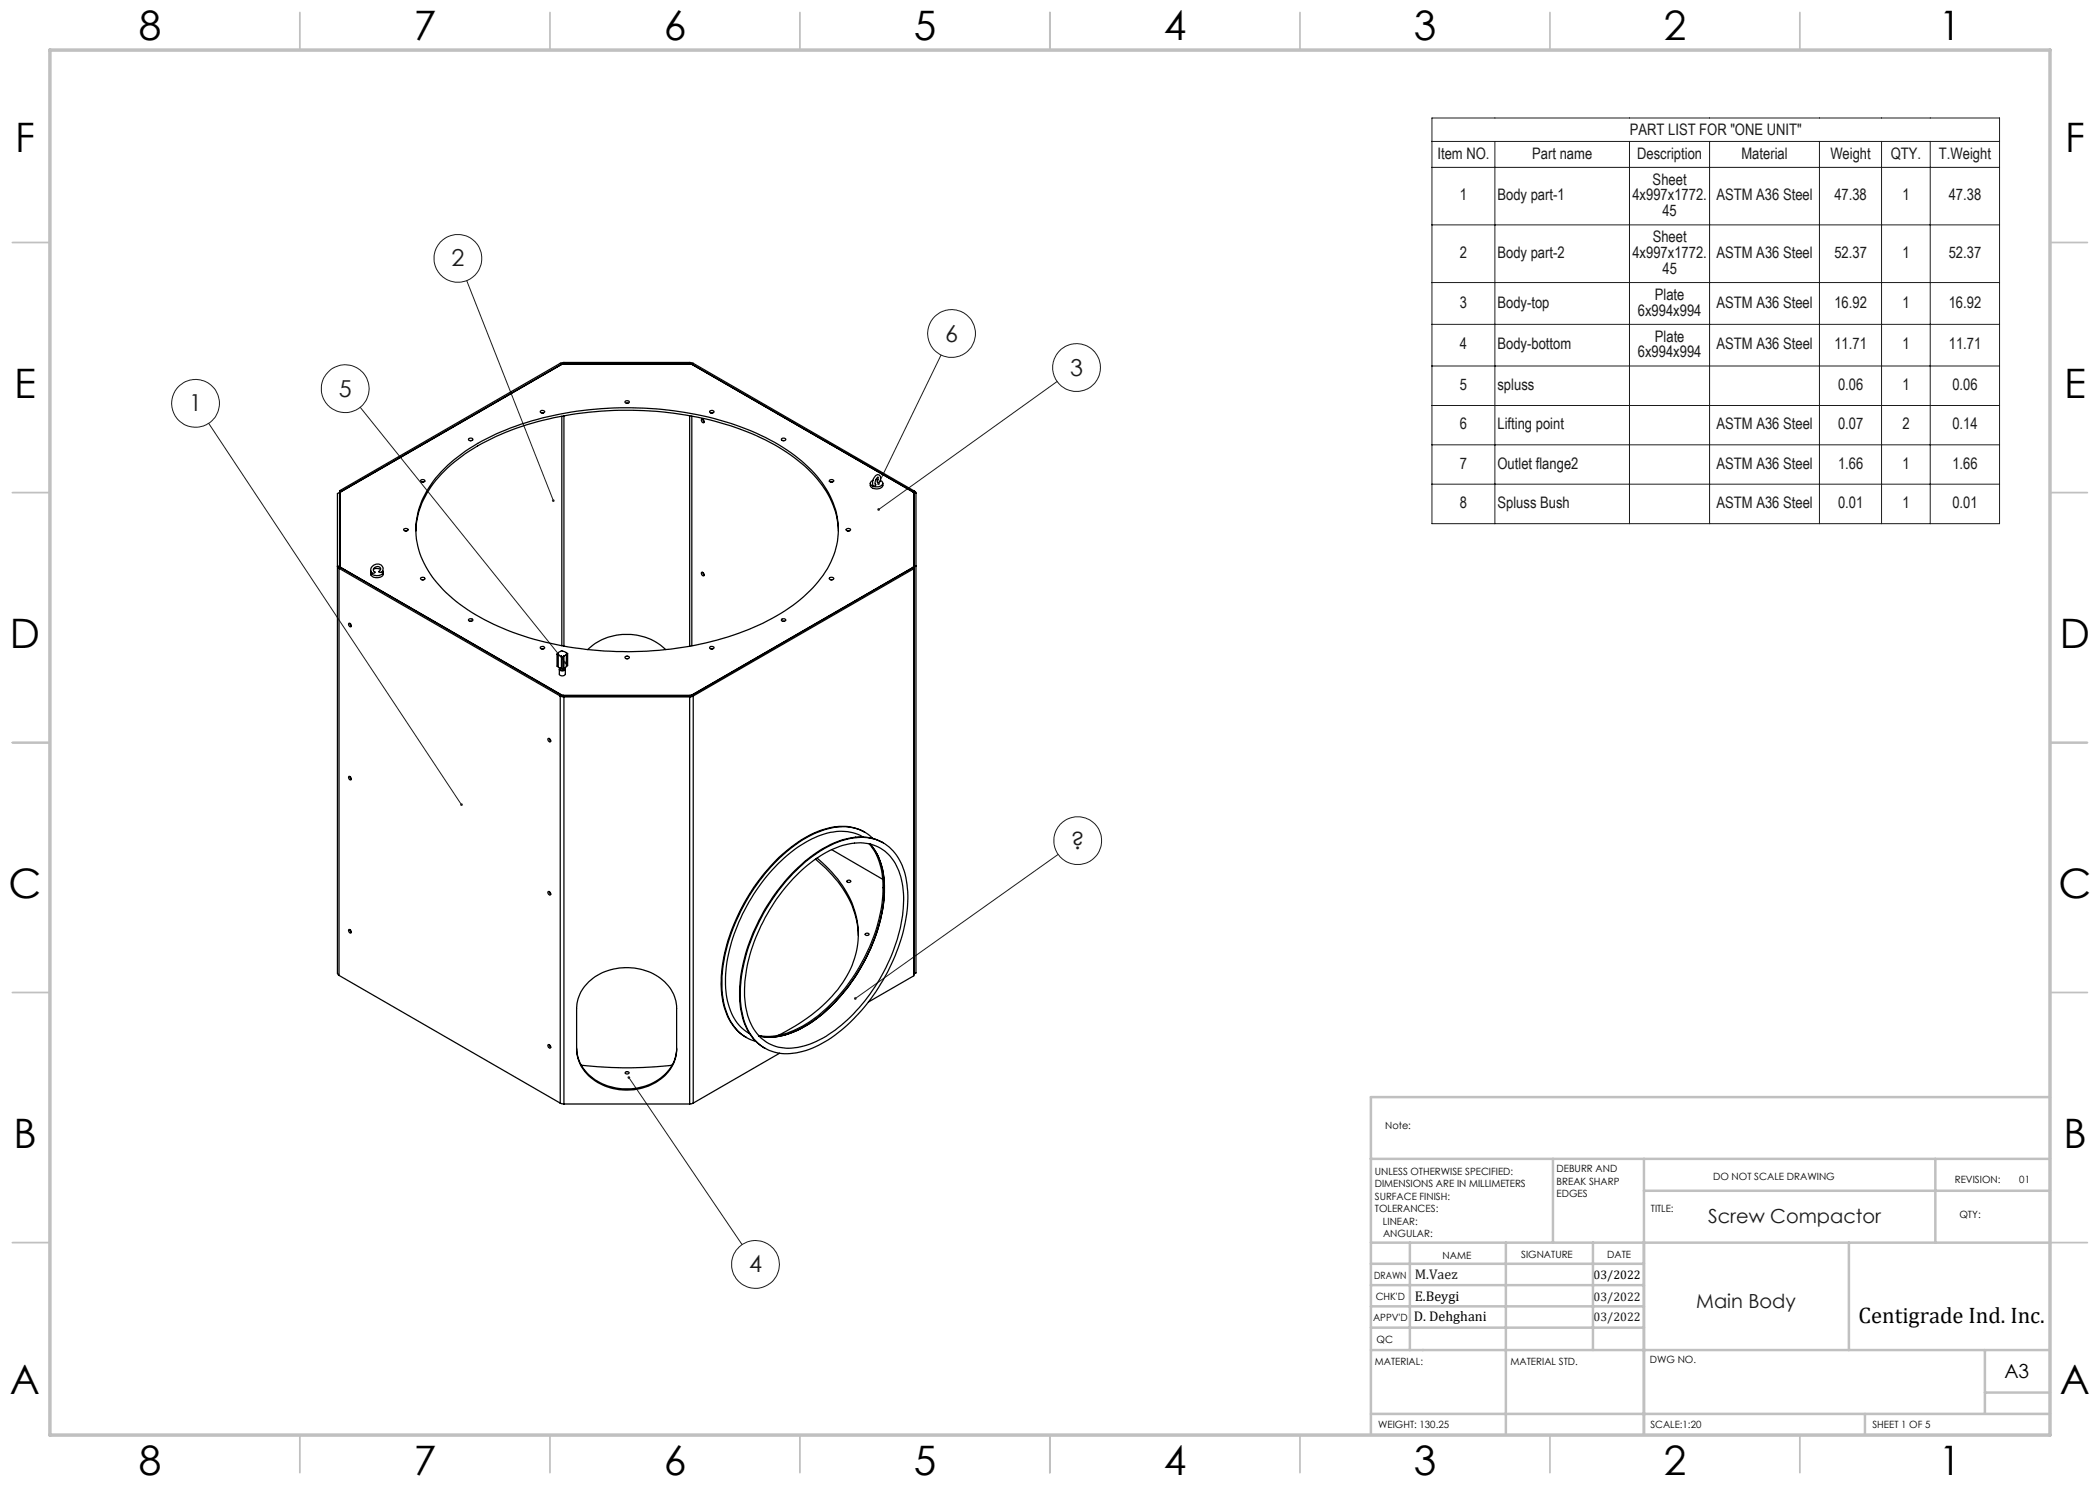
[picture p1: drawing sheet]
<svg xmlns="http://www.w3.org/2000/svg" width="420mm" height="297mm" viewBox="0 0 420 297" stroke-linecap="round" stroke-linejoin="round" font-family="sans-serif">
<g fill="none" stroke="#191924" stroke-width=".2">
<path d="M286.4 23.6h113.5v81.1h-113.5zM286.4 28.3h113.5M286.4 33.5h113.5M299 28.3v76.4M325.9 28.3v76.4M341.9 28.3v76.4M363.9 28.3v76.4M376.3 28.3v76.4M386 28.3v76.4M93.3 56.1l17.4 44M286.4 45h113.5M286.4 56.5h113.5"/>
<path d="M188.2 71l-12.5 25.7M211.4 76.3l-35.7 25.6M286.4 64.9h113.5M286.4 73.2h113.5M41.7 84.7l50.6 76.2M72 81.5l41.1 51.1M286.4 81.1h113.5M286.4 89h113.5M286.4 96.8h113.5M211.6 170.9l-40.5 28.8M125.8 215.5l22.6 33.4"/>
<circle cx="91.6" cy="51.7" r="4.8"/>
<circle cx="69" cy="77.7" r="4.8"/>
<circle cx="190.3" cy="66.7" r="4.8"/>
<circle cx="215.3" cy="73.5" r="4.8"/>
<circle cx="39.1" cy="80.7" r="4.8"/>
<circle cx="215.5" cy="168.1" r="4.8"/>
<circle cx="151.1" cy="252.9" r="4.8"/>
</g>
<g fill="none" stroke="#c0c0c0" stroke-width=".35">
<path d="M60 2.5v7.5M110 2.5v7.5M160 2.5v7.5M210 2.5v7.5M260 2.5v7.5M310 2.5v7.5M360 2.5v7.5M2.5 48.5h7.5M410 48.5h7.5M2.5 98.5h7.5M410 98.5h7.5M2.5 148.5h7.5"/>
<path d="M410 148.5h7.5M2.5 198.5h7.5M410 198.5h7.5M2.5 248.5h7.5M410 248.5h7.5M60 287v7.5M110 287v7.5M160 287v7.5M210 287v7.5M260 287v7.5M310 287v7.5M360 287v7.5"/>
</g>
<g fill="none" stroke="#c0c0c0" stroke-width=".5">
<path d="M410 219.4h-135.8v67.4M274.2 231.8h135.8M310.6 231.8v16.7M328.8 231.8v55.2M328.8 238.2h81.2M387.1 231.8v16.7M274.2 248.5h135.8M274.2 257h54.6M274.2 252.8h54.6M282 248.5v21.5M301.2 248.5v38.3M318.6 248.5v21.5"/>
<path d="M369.8 248.5v21.5M274.2 265.5h54.6M274.2 261.3h54.6M274.2 270h135.8M397 270v12.8M397 278.5h13M274.2 282.8h135.8M373 282.8v4.2"/>
</g>
<path d="M10 10h400v277h-400z" fill="none" stroke="#c0c0c0" stroke-width=".7"/>
<path d="M92.1 160.8a.27 .27 0 0 0 0 .3 .27 .27 0 0 0 .3 0l-.1-.2 .1 .2a.27 .27 0 0 0 .1-.4 .27 .27 0 0 0-.4 .1zM170.9 199.5v.3l.2-.1-.2 .1a.27 .27 0 0 0 .3 .1 .27 .27 0 0 0 .1-.4 .27 .27 0 0 0-.4 0zM125.6 215.3a.26 .26 0 0 0 0 .5 .26 .26 0 0 0 .4-.2 .26 .26 0 0 0-.4-.3l.2 .2zM175.5 101.7v.4l.2-.2-.2 .2a.27 .27 0 0 0 .4 0 .27 .27 0 0 0 0-.4 .27 .27 0 0 0-.4 0zM175.5 96.6v.3l.2-.2-.1 .3a.27 .27 0 0 0 .3-.1 .27 .27 0 0 0-.1-.4 .27 .27 0 0 0-.3 .1zM110.5 99.9v.1a.25 .25 0 0 0-.1 .3 .25 .25 0 0 0 .4 .1l-.1-.3 .1 .2v-.4zM112.9 132.4v.2a.26 .26 0 0 0 .1 .2 .26 .26 0 0 0 .3 0l-.2-.2 .2 .2a.27 .27 0 0 0 0-.4 .27 .27 0 0 0-.4 0z" fill="#191924"/>
<g fill="none" stroke="#000" stroke-width=".25">
<path d="M112 72.7l.4 .1M112 72.7l-44.1 25.4v15.3M112.3 72.9l.3-.1 25.8 .1 44.3 25.7 .1 96.6-9.1 5.2M112.4 72.8l.2-.1h25.5l.3 .1M112.4 72.8l-44.5 25.7M112.4 72.8v.1M112.8 72.5l-.8 .2M112.8 72.5v.3M112.8 72.5h25.1M137.9 72.5l.7 .2M137.9 72.5v.3M138.4 72.8l44.2 25.6"/>
<path d="M138.4 72.8v.1M138.6 72.7l-.2 .1M138.6 72.7l44.3 25.5M68.2 98.4l-.2 .1v14.9M84.1 96.1l.1-.1a.37 .37 0 0 1 .5-.1 .37 .37 0 0 1 .2 .4 .44 .44 0 0 1-.5 .1 .44 .44 0 0 1-.3-.3zM84.4 96.4h.3M89.5 93.1a43.9 43.9 0 0 1 19-9.5 69.5 69.5 0 0 1 41.7 2.6 32.3 32.3 0 0 1 14.7 11 15.2 15.2 0 0 1-1.2 19.1 35.8 35.8 0 0 1-16 10.4 69.6 69.6 0 0 1-46.1-.6 34.1 34.1 0 0 1-15.2-10.7 15.3 15.3 0 0 1 .3-19.2zM93.8 87.7a.42 .42 0 0 1 .5-.1 .42 .42 0 0 1 .2 .4 .52 .52 0 0 1-.8-.2zM94 88.1h.3M108.1 82.3a.47 .47 0 0 1 .4-.2 .47 .47 0 0 1 .4 .3 .48 .48 0 0 1-.5 .2 .48 .48 0 0 1-.3-.3zM108.3 82.6h.4M112.4 83.3v45.8"/>
<path d="M112.8 83.2v46M125.1 80.2a.44 .44 0 0 1 .5-.1 .44 .44 0 0 1 .2 .4 .4 .4 0 0 1-.5 .2 .4 .4 0 0 1-.2-.5zM125.3 80.6h.3M137.9 83.1v46.2M138.4 83.2v45.9M140.3 83.9a.39 .39 0 0 1 .5 .2 .39 .39 0 0 1-.1 .5l-.4-.3zM140.5 83.9l.3 .4M142 82.2a.42 .42 0 0 1 .4-.1 .42 .42 0 0 1 .3 .4 .43 .43 0 0 1-.4 .1 .43 .43 0 0 1-.3-.4zM142.2 82.6h.3M156.4 87.7a.46 .46 0 0 1 .4-.1 .46 .46 0 0 1 .3 .4 .41 .41 0 0 1-.5 .2 .41 .41 0 0 1-.2-.5zM156.6 88.1h.2M165.9 96.1l.1-.1a.44 .44 0 0 1 .4-.1 .44 .44 0 0 1 .3 .4 .5 .5 0 0 1-.8-.2z"/>
<path d="M166.2 96.4h.2M174.1 96.7a1.13 1.13 0 0 0 1.5 1.1 .89 .89 0 0 0 1-1.1M174.6 96.1a.64 .64 0 0 0-.5 .7 .64 .64 0 0 0 .7 .5 1.34 1.34 0 0 0 1.8-.7l-.2-.3-.3-.2M175.2 96h.4M175.6 95.4a1.31 1.31 0 0 0-.4 1.6l-.1 .1a.43 .43 0 0 1-.6-.1 .43 .43 0 0 1 0-.5l.2-.8a.86 .86 0 0 1 1.2-.6l.2 .2a.8 .8 0 0 1-.5 1.2l-.2-.1 .2-.9M182.6 98.4l.2 .2M182.6 98.4v.1M182.8 98.6v96.2l.4-.2v-96M182.8 98.6h.4M182.9 98.2l.3 .4M182.9 98.2l-.3 .2M67.8 113.7v81.4"/>
<path d="M67.8 113.7l44.2 25.5M67.9 113.2l.2 .3M67.9 113.2h-.4l.3 .5M67.9 113.2v-14.7l-.4 .2v96l.3 .4M68 113.2l.2 .3M68.1 113.5l-.3 .2M68.1 113.5l44.3 25.6M68.2 113.5l44.1 25.5M68.2 113.5h.1M74.2 114.4v.4a1.43 1.43 0 0 0 2.4 .1v-.5M74.5 113.2a1.11 1.11 0 0 1 1.5-.3 1.11 1.11 0 0 1 .4 1.5l-.2 .1-.5-.1a.58 .58 0 0 0 .4-.9 .58 .58 0 0 0-.9-.1 .57 .57 0 0 0-.5 .5 .57 .57 0 0 0 .3 .6 .54 .54 0 0 1-.7 0 .54 .54 0 0 1-.1-.6zM74.7 113.8l.8-.1 .6 .1"/>
<path d="M76.6 114.2a.69 .69 0 0 1-.8 .9h-.2a1.12 1.12 0 0 1-1.4-.8v-.1M80.8 105.8l.2-.1a.36 .36 0 0 1 .4 0 .36 .36 0 0 1 .2 .4 .43 .43 0 0 1-.5 .1 .43 .43 0 0 1-.3-.4zM81 106.2h.3M83.2 106.2a18.3 18.3 0 0 1 7-13.2 46.1 46.1 0 0 1 21.8-9.7 68.2 68.2 0 0 1 39.2 3.8 31.4 31.4 0 0 1 14.1 11.2 15.3 15.3 0 0 1 2.4 7.9M84.2 115.5a.38 .38 0 0 1 .5-.1 .38 .38 0 0 1 .2 .5 .38 .38 0 0 1-.5 .1 .38 .38 0 0 1-.2-.5zM84.4 116h.3M140.3 114.5a.39 .39 0 0 1 .5 .2 .39 .39 0 0 1-.1 .5l-.4-.3zM140.5 114.5l.3 .5M165.9 115.6a.47 .47 0 0 1 .5-.2 .47 .47 0 0 1 .3 .4 .5 .5 0 0 1-.8-.2zM166.2 116h.2M169.3 105.8h.1a.36 .36 0 0 1 .5-.1 .36 .36 0 0 1 .1 .4 .39 .39 0 0 1-.5 .1 .39 .39 0 0 1-.2-.4zM169.5 106.2h.3"/>
<path d="M182.6 113.5l-44.2 25.5M182.6 113.5h.1M182.7 113.2l-.1 .3M182.8 113.4l-44.4 25.7M182.8 113.7l-44.2 25.5M183.2 113.2l-.4 .2M69.7 124.7a.39 .39 0 0 1 .5 .2 .39 .39 0 0 1-.1 .5 .51 .51 0 0 1-.4-.7zM70 124.7l.3 .5M93.7 123.9a.43 .43 0 0 1 .5-.2 .43 .43 0 0 1 .3 .5h-.1a.44 .44 0 0 1-.7-.3zM94 124.2h.3M108.1 129.4h.1a.39 .39 0 0 1 .4-.1 .39 .39 0 0 1 .3 .4 .43 .43 0 0 1-.5 .1 .43 .43 0 0 1-.3-.4zM108.3 129.8h.4"/>
<path d="M111.4 130.8l.3 .1M111.4 130.8v2.4l.3 .2M111.7 130.9l.6 .3M111.7 133.4l.6 .3M111.7 130.9v2.5M111.9 133.8v1a.68 .68 0 0 0 1.2 0v-1M112 133.6a.29 .29 0 0 0-.1 .4 .29 .29 0 0 0 .4 .2 .44 .44 0 0 0 .5 0 .44 .44 0 0 0 .2-.5l-.1-.1M112 139.2l.6 .2h25.5l.5-.2M112 139.2v81.4M112.1 133.7a.34 .34 0 0 0 .3 .4 .34 .34 0 0 0 .4-.4h-.1M112.1 133.7v.3M112.3 139l.4 .1"/>
<path d="M112.3 131.2l.3 .2M112.3 133.7l.3 .1M112.3 131.2v2.5M112.3 139h.1M112.4 139.1l.4 .1M112.4 139.1l-.4 .1M112.6 131.4v2.4M112.7 139.1h25.3M112.7 139.1h.1M112.7 133.7v.3M112.8 131.2l-.2 .2M112.8 133.7l-.2 .1"/>
<path d="M112.8 131.2v2.5M112.8 139.2v81.6M112.8 139.2h25.1M113.3 130.8l-.5 .4M113.3 133.3l-.5 .4M113.3 130.8v2.5M113.5 130.7l-.4-.2a1.21 1.21 0 0 0-1.7 .3M113.5 130.7l-.2 .1M113.5 130.7v2.4l-.2 .2M117.5 129.9a11.5 11.5 0 0 1 15.6 0M125 131.4l.1-.1a.37 .37 0 0 1 .5-.1 .37 .37 0 0 1 .2 .5 .41 .41 0 0 1-.5 .1 .41 .41 0 0 1-.3-.4zM125.3 131.7h.3"/>
<path d="M137.9 139.2v81.6M138 139.1h.1M138.4 139.1l-.5 .1M138.4 139.1l.2 .1M138.4 139l-.4 .1M138.4 139h.1M138.6 139.2v81.4M142 129.4h.1a.38 .38 0 0 1 .4-.2 .38 .38 0 0 1 .2 .5h-.1a.37 .37 0 0 1-.4 .1 .37 .37 0 0 1-.2-.4zM142.2 129.8h.3M156.3 123.9a.42 .42 0 0 1 .5-.2 .42 .42 0 0 1 .3 .4 .44 .44 0 0 1-.5 .2 .44 .44 0 0 1-.3-.4zM156.6 124.2h.2M69.7 155.3a.39 .39 0 0 1 .5 .2 .39 .39 0 0 1-.1 .5 .51 .51 0 0 1-.4-.7z"/>
<path d="M70 155.3l.3 .5M109.6 147.7a.35 .35 0 0 1 .5 .2 .35 .35 0 0 1-.2 .5l-.3-.3zM109.9 147.7l.2 .5M109.6 178.4a.35 .35 0 0 1 .5 .1 .35 .35 0 0 1-.2 .5l-.3-.3zM109.9 178.3l.2 .5M158.6 174.7a23.3 23.3 0 0 1 11.4-7 8.7 8.7 0 0 1 10.7 6 23.6 23.6 0 0 1-.7 14.9 37.2 37.2 0 0 1-15 19.7 12.8 12.8 0 0 1-10.8 1.9 9.7 9.7 0 0 1-5.8-7.9 29 29 0 0 1 3.1-17.3 39.9 39.9 0 0 1 7.1-10.3zM159.2 175.1a20.7 20.7 0 0 1 11.1-6.4 8.2 8.2 0 0 1 9.7 6.1 22.6 22.6 0 0 1-.8 13.9 35.1 35.1 0 0 1-14.7 18.9 12 12 0 0 1-9.8 1.5 9.5 9.5 0 0 1-5.6-7.8 29.6 29.6 0 0 1 4.4-18.6 35.9 35.9 0 0 1 5.7-7.6zM163.1 171.8a21.8 21.8 0 0 1 8.3 13l.3 2.3M163.4 171.6a21.1 21.1 0 0 1 8.2 13.4 18.2 18.2 0 0 1-5.8 14.9 36.7 36.7 0 0 1-10.2 7.2M166.3 169.9l10.2 6M169.4 176.1h.1a.33 .33 0 0 1 .4-.1 .33 .33 0 0 1 .2 .4 .37 .37 0 0 1-.5 .1 .37 .37 0 0 1-.2-.4zM172.6 167.4a10.2 10.2 0 0 0-9.6 .1 31.3 31.3 0 0 0-14.1 14.5 29.1 29.1 0 0 0-3.5 17.7 9.7 9.7 0 0 0 4.5 7"/>
<path d="M173 166.5a9.8 9.8 0 0 0-8.8-.5 30.1 30.1 0 0 0-14 12.3 33.9 33.9 0 0 0-5.9 20 11.2 11.2 0 0 0 4.9 9.1l.1 .1M173.8 168.8a13.8 13.8 0 0 1 2.8 10.2 35.8 35.8 0 0 1-14.8 25.4 13.9 13.9 0 0 1-10.1 2.7M174 168.8a13.7 13.7 0 0 1 2.8 10.4 35.6 35.6 0 0 1-15.3 25.8 13.4 13.4 0 0 1-9.7 2.2 13.4 13.4 0 0 0 10.2-2.5 35.8 35.8 0 0 0 14.9-26.1 13.6 13.6 0 0 0-2.9-9.8zM174.6 167.7a9.2 9.2 0 0 0-9.7-1.8 28.2 28.2 0 0 0-13.5 10.9 35.2 35.2 0 0 0-7 20.8 12.2 12.2 0 0 0 4 9.3l1.3 .8 1.5 .6M176.7 168.6a10.4 10.4 0 0 0-9.3-.2 29.3 29.3 0 0 0-12.8 11 35.2 35.2 0 0 0-6.7 20.1 12.4 12.4 0 0 0 3.5 9l1.6 1.1M182.8 179.9v.2M67.8 195.1l44.2 25.5M69.7 185.9a.39 .39 0 0 1 .5 .2 .39 .39 0 0 1-.1 .5 .51 .51 0 0 1-.4-.7zM70 185.9l.3 .5M117.8 196.4a11.5 11.5 0 0 1 15.8 .7 7.1 7.1 0 0 1 1.7 4.6v8.2a8.3 8.3 0 0 1-6.2 7.5 11.1 11.1 0 0 1-12.4-3.4 7.3 7.3 0 0 1-1.4-4.1v-8.2a7.5 7.5 0 0 1 2.5-5.3zM173 186.8a.35 .35 0 0 1 .5-.2 .35 .35 0 0 1 .2 .4 .41 .41 0 0 1-.7-.2zM109.6 209a.35 .35 0 0 1 .5 .2 .35 .35 0 0 1-.2 .4l-.3-.2z"/>
<path d="M109.9 208.9l.2 .5M115.3 209.6a8.6 8.6 0 0 0 7.4 7.9 10.9 10.9 0 0 0 11.5-4.1 7.3 7.3 0 0 0 1.1-3.8M116.2 213l1 .1a77.7 77.7 0 0 0 17.2-.1M125.1 214.4a.38 .38 0 0 1 .4-.1 .38 .38 0 0 1 .3 .4h-.1a.35 .35 0 0 1-.4 .1 .35 .35 0 0 1-.2-.4zM155.9 210.6l-17.3 10M112 220.6l.8 .2M112.8 220.8h25.1M138.6 220.6l-.7 .2"/>
</g>
<g font-size="8.1">
<text x="27.8" y="8">8</text>
<text x="82.8" y="8">7</text>
<text x="132.8" y="8">6</text>
<text x="182.8" y="8">5</text>
<text x="232.8" y="8">4</text>
<text x="282.8" y="8">3</text>
<text x="332.8" y="8">2</text>
<text x="387.8" y="8">1</text>
<text x="3" y="30.4">F</text>
<text x="413" y="30.4">F</text>
<text x="2.8" y="79.6">E</text>
<text x="412.8" y="79.6">E</text>
<text x="2" y="129.6">D</text>
<text x="412" y="129.6">D</text>
<text x="1.7" y="179.6">C</text>
<text x="411.7" y="179.6">C</text>
<text x="2.7" y="229.6">B</text>
<text x="412.7" y="229.6">B</text>
<text x="2" y="278.9">A</text>
<text x="412" y="278.9">A</text>
<text x="27.8" y="295">8</text>
<text x="82.8" y="295">7</text>
<text x="132.8" y="295">6</text>
<text x="182.8" y="295">5</text>
<text x="232.8" y="295">4</text>
<text x="282.8" y="295">3</text>
<text x="332.8" y="295">2</text>
<text x="387.8" y="295">1</text>
</g>
<g font-size="4.7" fill="#191924">
<text x="90.3" y="53.3">2</text>
<text x="189" y="68.3">6</text>
<text x="214" y="75.1">3</text>
<text x="37.8" y="82.3">1</text>
<text x="67.8" y="79.3">5</text>
<text x="214.2" y="169.7">?</text>
<text x="149.8" y="254.5">4</text>
</g>
<text font-size="4.5" x="371.7" y="264.6">Centigrade Ind. Inc.</text>
<g font-size="3.9" fill="#191924">
<text x="341.6" y="244.6">Screw Compactor</text>
<text x="339.2" y="261.5">Main Body</text>
</g>
<text font-size="3.9" x="400.9" y="275.5">A3</text>
<g font-size="3.2" fill="#191924">
<text x="326" y="27.1">PART LIST FOR &quot;ONE UNIT&quot;</text>
<text x="287.5" y="31.7">Item NO.</text>
<text x="306.4" y="31.7">Part name</text>
<text x="327.4" y="31.7">Description</text>
<text x="348.3" y="31.7">Material</text>
<text x="366.1" y="31.7">Weight</text>
<text x="378.2" y="31.7">QTY.</text>
<text x="387.8" y="31.7">T.Weight</text>
<text x="292" y="40.1">1</text>
<text x="299.5" y="40.1">Body part-1</text>
<text x="326.5" y="40.1">4x997x1772.</text>
<text x="330.5" y="36.9">Sheet</text>
<text x="343.3" y="40.1">ASTM A36 Steel</text>
<text x="366.9" y="40.1">47.38</text>
<text x="380.5" y="40.1">1</text>
<text x="389.7" y="40.1">47.38</text>
<text x="332.5" y="43.3">45</text>
<text x="292" y="51.6">2</text>
<text x="299.5" y="51.6">Body part-2</text>
<text x="326.5" y="51.6">4x997x1772.</text>
<text x="330.5" y="48.4">Sheet</text>
<text x="343.3" y="51.6">ASTM A36 Steel</text>
<text x="366.9" y="51.6">52.37</text>
<text x="380.5" y="51.6">1</text>
<text x="389.7" y="51.6">52.37</text>
<text x="331" y="60">Plate</text>
<text x="332.5" y="54.8">45</text>
<text x="292" y="61.5">3</text>
<text x="299.5" y="61.5">Body-top</text>
<text x="327.6" y="63.1">6x994x994</text>
<text x="343.3" y="61.5">ASTM A36 Steel</text>
<text x="366.9" y="61.5">16.92</text>
<text x="380.5" y="61.5">1</text>
<text x="389.8" y="61.5">16.92</text>
<text x="292" y="69.9">4</text>
<text x="299.5" y="69.9">Body-bottom</text>
<text x="327.6" y="71.5">6x994x994</text>
<text x="331" y="68.3">Plate</text>
<text x="343.3" y="69.9">ASTM A36 Steel</text>
<text x="366.9" y="69.9">11.71</text>
<text x="380.5" y="69.9">1</text>
<text x="389.8" y="69.9">11.71</text>
<text x="292" y="78">5</text>
<text x="299.5" y="78">spluss</text>
<text x="367.6" y="78">0.06</text>
<text x="380.5" y="78">1</text>
<text x="390.5" y="78">0.06</text>
<text x="292" y="85.9">6</text>
<text x="299.5" y="85.9">Lifting point</text>
<text x="343.3" y="85.9">ASTM A36 Steel</text>
<text x="367.6" y="85.9">0.07</text>
<text x="380.5" y="85.9">2</text>
<text x="390.5" y="85.9">0.14</text>
<text x="292" y="93.8">7</text>
<text x="299.5" y="93.8">Outlet flange2</text>
<text x="343.3" y="93.8">ASTM A36 Steel</text>
<text x="367.6" y="93.8">1.66</text>
<text x="380.5" y="93.8">1</text>
<text x="390.5" y="93.8">1.66</text>
<text x="292" y="101.6">8</text>
<text x="299.5" y="101.6">Spluss Bush</text>
<text x="343.3" y="101.6">ASTM A36 Steel</text>
<text x="367.6" y="101.6">0.01</text>
<text x="380.5" y="101.6">1</text>
<text x="390.5" y="101.6">0.01</text>
</g>
<text font-size="2.8" fill="#191924" x="282.9" y="255.9">M.Vaez</text>
<g font-size="2.8">
<text x="282.9" y="260.1">E.Beygi</text>
<text x="282.8" y="264.2">D. Dehghani</text>
</g>
<text font-size="2.5" x="318.7" y="255.9">03/2022</text>
<g font-size="2.5" fill="#191924">
<text x="318.7" y="260.1">03/2022</text>
<text x="318.7" y="264.2">03/2022</text>
</g>
<g font-size="2">
<text x="277" y="225.8">Note:</text>
<text x="275" y="234.9">UNLESS OTHERWISE SPECIFIED:</text>
<text x="275" y="237.4">DIMENSIONS ARE IN MILLIMETERS</text>
<text x="275" y="239.9">SURFACE FINISH:</text>
<text x="311.3" y="234.5">DEBURR AND</text>
<text x="311.3" y="237">BREAK SHARP</text>
<text x="311.3" y="239.5">EDGES</text>
<text x="342.6" y="236">DO NOT SCALE DRAWING</text>
<text x="391" y="236.6">REVISION:</text>
<text x="403.9" y="236.6">01</text>
<text x="275" y="242.4">TOLERANCES:</text>
<text x="276.6" y="244.9">LINEAR:</text>
<text x="330.2" y="242.4">TITLE:</text>
<text x="391.9" y="243.7">QTY:</text>
<text x="276.6" y="247.4">ANGULAR:</text>
<text x="288.5" y="251.7">NAME</text>
<text x="304.2" y="251.7">SIGNATURE</text>
<text x="321.4" y="251.7">DATE</text>
<text x="274.8" y="255.9">DRAWN</text>
<text x="275.1" y="260.1">CHK'D</text>
<text x="274.6" y="264.2">APPV'D</text>
<text x="275.3" y="268.5">QC</text>
<text x="275" y="273">MATERIAL:</text>
<text x="302.1" y="273">MATERIAL STD.</text>
<text x="330" y="272.5">DWG NO.</text>
<text x="275.6" y="285.6">WEIGHT: 130.25</text>
<text x="330.1" y="285.6">SCALE:1:20</text>
<text x="374.5" y="285.6">SHEET 1 OF 5</text>
</g>
</svg>
